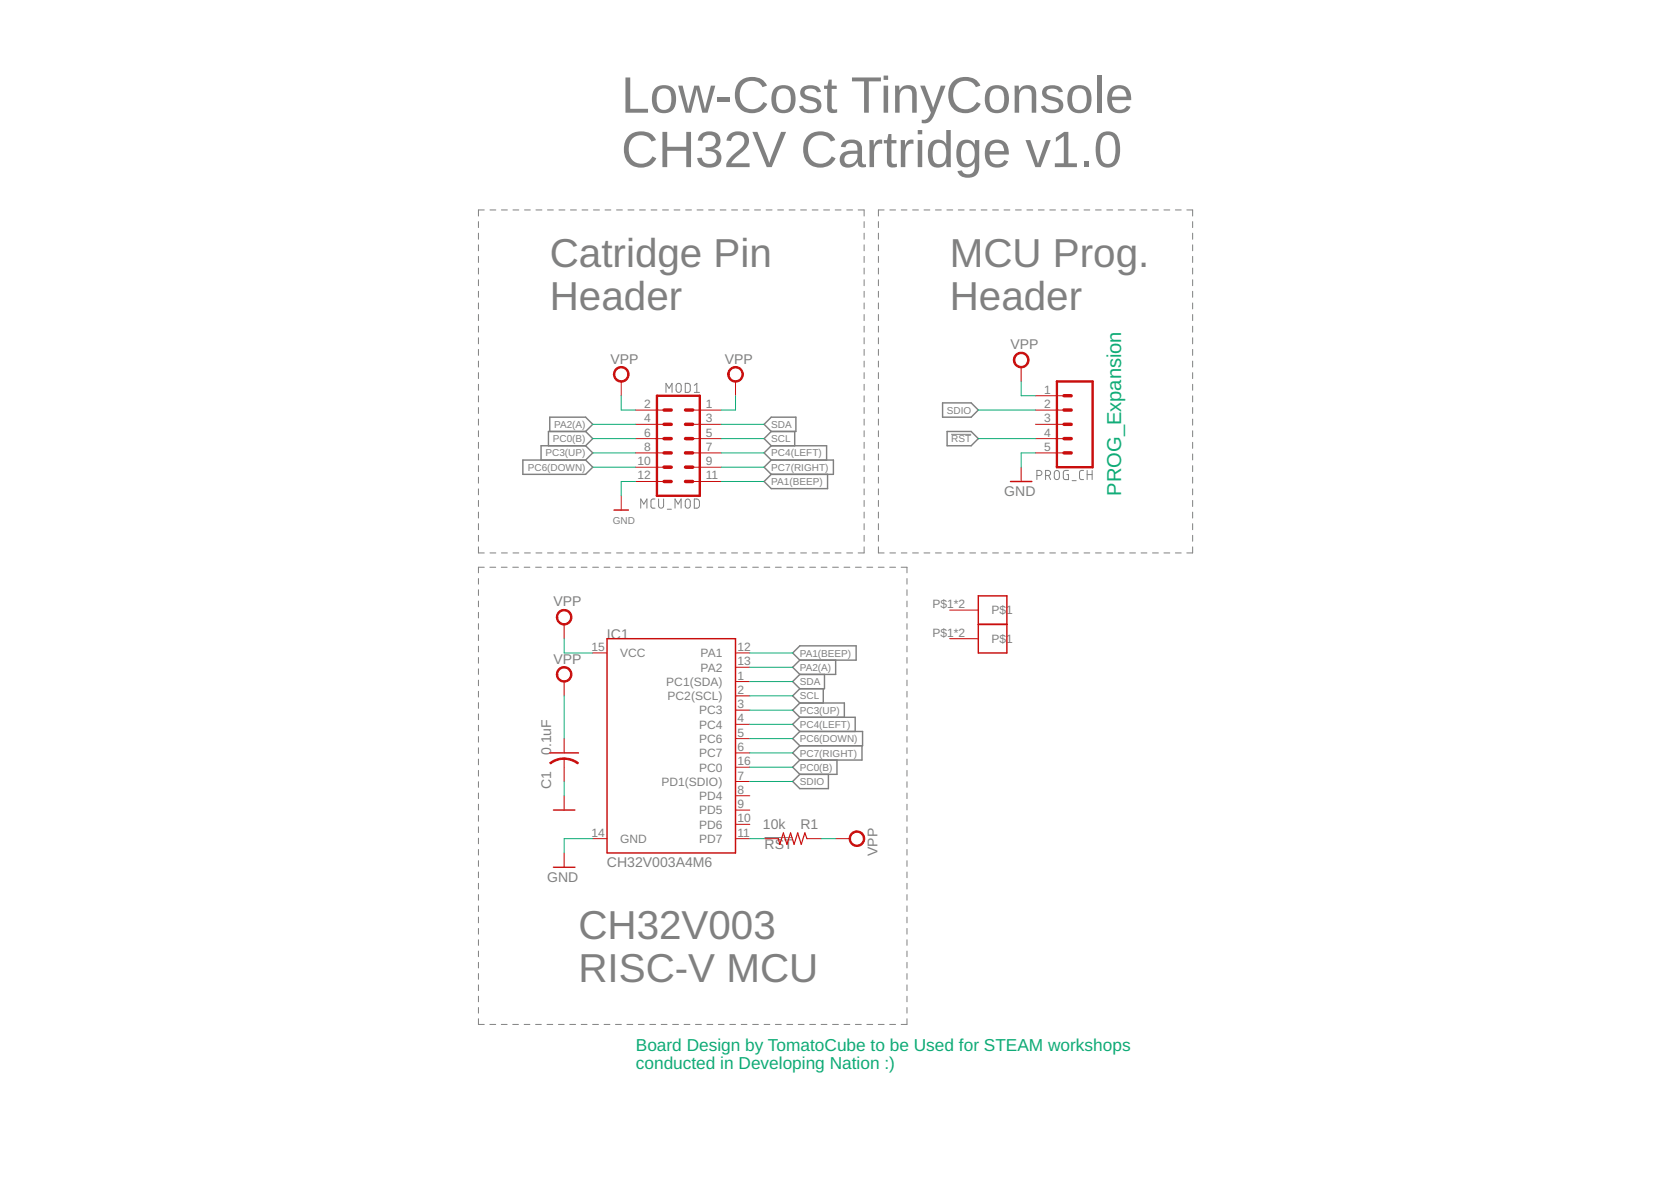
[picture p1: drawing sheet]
<svg xmlns="http://www.w3.org/2000/svg" width="297mm" height="210mm" viewBox="0 0 297 210" stroke-linecap="round" stroke-linejoin="round" font-family="sans-serif">
<g fill="none" stroke="#808080" stroke-width=".18">
<path d="M85 39.4v1M86.1 37.3h-1.1v1.1M87.1 37.3h1M89.1 37.3h1.1M91.2 37.3h1M93.2 37.3h1.1M95.3 37.3h1M97.3 37.3h1.1M99.4 37.3h1M101.4 37.3h1.1M103.5 37.3h1M105.5 37.3h1.1"/>
<path d="M107.5 37.3h1.1M109.6 37.3h1M111.6 37.3h1.1M113.7 37.3h1M115.7 37.3h1.1M117.8 37.3h1M119.8 37.3h1.1M121.9 37.3h1M123.9 37.3h1.1M126 37.3h1M128 37.3h1.1M130 37.3h1.1"/>
<path d="M132.1 37.3h1M134.1 37.3h1.1M136.2 37.3h1M138.2 37.3h1.1M140.3 37.3h1M142.3 37.3h1.1M144.4 37.3h1M146.4 37.3h1.1M148.5 37.3h1M150.5 37.3h1.1M152.5 37.3h1.1v1.1M153.6 39.4v1"/>
<path d="M156.1 39.4v1M157.2 37.3h-1.1v1.1M158.2 37.3h1M160.2 37.3h1M162.2 37.3h1.1M164.3 37.3h1M166.3 37.3h1M168.3 37.3h1.1M170.3 37.3h1.1M172.4 37.3h1M174.4 37.3h1.1M176.4 37.3h1.1"/>
<path d="M178.5 37.3h1M180.5 37.3h1M182.5 37.3h1.1M184.6 37.3h1M186.6 37.3h1M188.6 37.3h1.1M190.7 37.3h1M192.7 37.3h1M194.7 37.3h1M196.7 37.3h1.1M198.8 37.3h1M200.8 37.3h1"/>
<path d="M202.8 37.3h1.1M204.9 37.3h1M206.9 37.3h1M208.9 37.3h1.1M211 37.3h1v1.1M212 39.4v1M85 41.4v1.1M85 43.5v1.1M85 45.6v1.1M85 47.6v1.1M85 49.7v1.1M85 51.8v1"/>
<path d="M85 53.8v1.1M85 55.9v1.1M85 58v1M153.6 41.4v1.1M153.6 43.5v1.1M153.6 45.6v1.1M153.6 47.6v1.1M153.6 49.7v1.1M153.6 51.8v1M153.6 53.8v1.1M153.6 55.9v1.1M153.6 58v1"/>
<path d="M156.1 41.4v1.1M156.1 43.5v1.1M156.1 45.6v1.1M156.1 47.6v1.1M156.1 49.7v1.1M156.1 51.8v1M156.1 53.8v1.1M156.1 55.9v1.1M156.1 58v1M212 41.4v1.1M212 43.5v1.1M212 45.6v1.1"/>
<path d="M212 47.6v1.1M212 49.7v1.1M212 51.8v1M212 53.8v1.1M212 55.9v1.1M212 58v1M85 60v1.1M85 62.1v1.1M85 64.2v1M85 66.2v1.1M85 68.3v1.1M85 70.4v1"/>
<path d="M85 72.4v1.1M85 74.5v1.1M85 76.6v1M85 78.6v1.1M118.4 69.7v-1.6l.5 .9 .6-.9v1.6M120.3 68.3l.2-.1a.44 .44 0 0 1 .6 .4v.7a.46 .46 0 0 1-.5 .4 .46 .46 0 0 1-.4-.4v-.7zM121.8 68.1h.5a.43 .43 0 0 1 .4 .5v.7a.43 .43 0 0 1-.4 .4h-.5zM123.4 69.7h.9M123.4 68.5l.5-.4v1.6M153.6 60v1.1M153.6 62.1v1.1M153.6 64.2v1"/>
<path d="M153.6 66.2v1.1M153.6 68.3v1.1M153.6 70.4v1M153.6 72.4v1.1M153.6 74.5v1.1M153.6 76.6v1M153.6 78.6v1.1M156.1 60v1.1M156.1 62.1v1.1M156.1 64.2v1M156.1 66.2v1.1M156.1 68.3v1.1"/>
<path d="M156.1 70.4v1M156.1 72.4v1.1M156.1 74.5v1.1M156.1 76.6v1M156.1 78.6v1.1M169.1 77.2h3.5M212 60v1.1M212 62.1v1.1M212 64.2v1M212 66.2v1.1M212 68.3v1.1M212 70.4v1"/>
<path d="M212 72.4v1.1M212 74.5v1.1M212 76.6v1M212 78.6v1.1M85 80.7v1M85 82.8v1M85 84.8v1.1M85 86.9v1M85 88.9v1.1M85 91v1.1M85 93.1v1M85 95.1v1.1"/>
<path d="M85 97.2v1.1h1.1M87.1 98.3h1M89.1 98.3h1.1M91.2 98.3h1M93.2 98.3h1.1M95.3 98.3h1M97.3 98.3h1.1M99.4 98.3h1M101.4 98.3h1.1M103.5 98.3h1M105.5 98.3h1.1M107.5 98.3h1.1"/>
<path d="M109.6 98.3h1M111.6 98.3h1.1M113.7 98.3h1M113.9 90.3v-1.6l.5 .9 .6-.9v1.6M115.7 98.3h1.1M116.4 88.7h-.5l-.2 .3v1.1l.2 .2h.5M117.1 88.7v1.2a.44 .44 0 0 0 .4 .4 .44 .44 0 0 0 .5-.4v-1.2M117.8 98.3h1M118.6 90.5h.7M119.8 98.3h1.1M120 90.3v-1.6l.5 .9 .6-.9v1.6M121.9 98.3h1"/>
<path d="M121.9 88.8a.44 .44 0 0 1 .5-.1 .44 .44 0 0 1 .3 .5v.7a.44 .44 0 0 1-.4 .4 .44 .44 0 0 1-.5-.4zM123.4 88.7l.8 .1a1.3 1.3 0 0 1 .1 1.2l-.3 .3h-.6zM123.9 98.3h1.1M126 98.3h1M128 98.3h1.1M130 98.3h1.1M132.1 98.3h1M134.1 98.3h1.1M136.2 98.3h1M138.2 98.3h1.1M140.3 98.3h1M142.3 98.3h1.1"/>
<path d="M144.4 98.3h1M146.4 98.3h1.1M148.5 98.3h1M150.5 98.3h1.1M153.6 80.7v1M153.6 82.8v1M153.6 84.8v1.1M153.6 86.9v1M153.6 88.9v1.1M153.6 91v1.1M153.6 93.1v1M153.6 95.1v1.1"/>
<path d="M153.6 97.2v1.1h-1.1M156.1 97.2v1.1h1.1M156.1 80.7v1M156.1 82.8v1M156.1 84.8v1.1M156.1 86.9v1M156.1 88.9v1.1M156.1 91v1.1M156.1 93.1v1M156.1 95.1v1.1M158.2 98.3h1M160.2 98.3h1"/>
<path d="M162.2 98.3h1.1M164.3 98.3h1M166.3 98.3h1M168.3 98.3h1.1M170.3 98.3h1.1M172.4 98.3h1M174.4 98.3h1.1M176.4 98.3h1.1M178.5 98.3h1M180.5 98.3h1M182.5 98.3h1.1M184.3 84.5h.5a.46 .46 0 0 0 .4-.4 .46 .46 0 0 0-.4-.5h-.5v1.6"/>
<path d="M184.6 98.3h1M185.9 84.5h.4a.46 .46 0 0 0 .5-.4 .46 .46 0 0 0-.5-.5h-.4v1.6M186.4 84.5l.4 .7M186.6 98.3h1M187.5 83.8a.45 .45 0 0 1 .5-.2 .45 .45 0 0 1 .3 .5v.7a.46 .46 0 0 1-.4 .4 .46 .46 0 0 1-.5-.4zM188.6 98.3h1.1M189.9 83.6h-.5l-.3 .2-.1 1.1 .3 .3h.6v-.9h-.2M190.6 85.4h.7M190.7 98.3h1M192.6 83.6l-.5 .1-.2 .3v1l.2 .2h.5M192.7 98.3h1M193.3 84.3h.8"/>
<path d="M193.3 83.6v1.6M194.1 83.6v1.6M194.7 98.3h1M196.7 98.3h1.1M198.8 98.3h1M200.8 98.3h1M202.8 98.3h1.1M204.9 98.3h1M206.9 98.3h1M208.9 98.3h1.1M212 97.2v1.1h-1M212 80.7v1"/>
<path d="M212 82.8v1M212 84.8v1.1M212 86.9v1M212 88.9v1.1M212 91v1.1M212 93.1v1M212 95.1v1.1M85 102.8v1M85 104.8v1M85 106.8v1M85 108.8v1M85 110.8v1"/>
<path d="M85 112.8v1.1M85 114.9v1M85 116.9v1M85 118.9v1M86.1 100.8h-1.1v1M87.1 100.8h1M89.1 100.8h1M91.1 100.8h1.1M93.2 100.8h1M95.2 100.8h1M97.2 100.8h1.1M99.3 100.8h1"/>
<path d="M101.3 100.8h1M103.3 100.8h1.1M105.3 100.8h1.1M107.4 100.8h1M109.4 100.8h1M111.4 100.8h1.1M113.5 100.8h1M115.5 100.8h1M117.5 100.8h1.1M119.6 100.8h1M121.6 100.8h1M123.6 100.8h1.1"/>
<path d="M125.7 100.8h1M127.7 100.8h1M129.7 100.8h1M131.8 100.8h1M133.8 100.8h1M135.8 100.8h1M137.8 100.8h1.1M139.9 100.8h1M141.9 100.8h1M143.9 100.8h1.1M146 100.8h1M148 100.8h1"/>
<path d="M150 100.8h1.1M152.1 100.8h1M154.1 100.8h1M156.1 100.8h1.1M158.2 100.8h1M160.2 100.8h1v1M161.2 102.8v1M161.2 104.8v1M161.2 106.8v1M161.2 108.8v1M161.2 110.8v1M161.2 112.8v1.1"/>
<path d="M161.2 114.9v1M161.2 116.9v1M161.2 118.9v1M85 120.9v1M85 122.9v1M85 124.9v1M85 126.9v1M85 128.9v1M85 130.9v1M85 132.9v1M85 134.9v1M85 136.9v1"/>
<path d="M85 138.9v1M161.2 120.9v1M161.2 122.9v1M161.2 124.9v1M161.2 126.9v1M161.2 128.9v1M161.2 130.9v1M161.2 132.9v1M161.2 134.9v1M161.2 136.9v1M161.2 138.9v1M85 140.9v1"/>
<path d="M85 142.9v1.1M85 144.9v1.1M85 147v1M85 149v1M85 151v1M85 153v1M85 155v1M85 157v1M85 159v1M161.2 140.9v1M161.2 142.9v1.1M161.2 144.9v1.1"/>
<path d="M161.2 147v1M161.2 149v1M161.2 151v1M161.2 153v1M161.2 155v1M161.2 157v1M161.2 159v1M85 161v1M85 163v1M85 165v1M85 167v1M85 169v1"/>
<path d="M85 171v1M85 173v1.1M85 175v1.1M85 177.1v1M85 179.1v1M161.2 161v1M161.2 163v1M161.2 165v1M161.2 167v1M161.2 169v1M161.2 171v1M161.2 173v1.1"/>
<path d="M161.2 175v1.1M161.2 177.1v1M161.2 179.1v1M85 181.1v1h1.1M87.1 182.1h1M89.1 182.1h1M91.1 182.1h1.1M93.2 182.1h1M95.2 182.1h1M97.2 182.1h1.1M99.3 182.1h1M101.3 182.1h1"/>
<path d="M103.3 182.1h1.1M105.3 182.1h1.1M107.4 182.1h1M109.4 182.1h1M111.4 182.1h1.1M113.5 182.1h1M115.5 182.1h1M117.5 182.1h1.1M119.6 182.1h1M121.6 182.1h1M123.6 182.1h1.1M125.7 182.1h1"/>
<path d="M127.7 182.1h1M129.7 182.1h1M131.8 182.1h1M133.8 182.1h1M135.8 182.1h1M137.8 182.1h1.1M139.9 182.1h1M141.9 182.1h1M143.9 182.1h1.1M146 182.1h1M148 182.1h1M150 182.1h1.1"/>
<path d="M152.1 182.1h1M154.1 182.1h1M156.1 182.1h1.1M158.2 182.1h1M161.2 181.1v1h-1"/>
</g>
<g fill="none" stroke="#808080" stroke-width=".25">
<path d="M97.7 76.7v-2.6h6.4l1.3 1.3-1.3 1.3M104.1 79.2h-7.9v2.6M104.1 76.7h-6.6v2.5M104.1 79.2l1.3 1.3-1.3 1.3M104.1 76.7l1.3 1.3-1.3 1.2M135.8 75.4l1.3-1.3h4.4v2.6h-4.4zM137.1 79.2l-1.3 1.3 1.3 1.3M137.1 79.2h9.8v2.6M137.1 76.7l-1.3 1.3 1.3 1.2M141.3 76.7v2.5M167.6 71.6h5l1.3 1.3-1.3 1.2h-5zM168.4 76.7h4.2l1.3 1.3-1.3 1.2h-4.2z"/>
<path d="M92.9 81.8h11.2l1.3 1.2-1.3 1.3h-11.2zM137.1 81.8h11v2.5h-11M137.1 84.3l-1.3 1.3 1.3 1.2h10v-2.5M137.1 81.8l-1.3 1.2 1.3 1.3M140.9 116.1l1.3-1.3h10v2.5h-10zM142.2 119.9l-1.3 1.2 1.3 1.3M142.2 117.3l-1.3 1.3 1.3 1.3M146.6 119.9v2.5h-4.4M148.5 117.3v2.6h-6.3M142.2 127.5l-1.3 1.2 1.3 1.3M142.2 127.5h9.8v2.5M142.2 130h11.1v2.5h-11.1"/>
<path d="M142.2 122.4l-1.3 1.3 1.3 1.2M142.2 124.9h7.9v2.6M142.2 132.5l-1.3 1.3 1.3 1.3M142.2 124.9l-1.3 1.3 1.3 1.3M142.2 135.1l-1.3 1.3 1.3 1.2M142.2 130l-1.3 1.3 1.3 1.2M142.2 137.6l-1.3 1.3 1.3 1.3h5.1v-2.6M146.3 122.4v2.5M148.8 135.1v2.5h-6.6M153.2 132.5v2.6h-11"/>
</g>
<path d="M135.9 148.9h5" fill="none" stroke="#808080" stroke-width=".19"/>
<path d="M109.2 90.7h2.5M179.6 85.6h3.8M107.9 113.5h22.8v38.1h-22.8zM173.9 105.9h5.1v10.2h-5.1zM173.9 111h5.1M97.7 133.8h5.1M98.4 154.1h3.8M98.4 144h3.8" fill="none" stroke="#c90d0c" stroke-width=".25"/>
<g fill="none" stroke="#c90d0c" stroke-width=".18">
<path d="M110.4 67.8v2.5M113 72.9h5M113 75.4h5M113 78h5M123.1 72.9h5.1M123.1 75.4h5.1M123.1 78h5.1M130.7 67.8v2.5M181.5 65.3v2.5M184.1 70.3h5M184.1 72.9h5M184.1 75.4h5"/>
<path d="M184.1 78h5M110.4 88.1v2.6M113 80.5h5M113 83h5M113 85.6h5M123.1 80.5h5.1M123.1 83h5.1M123.1 85.6h5.1M181.5 83v2.6M184.1 80.5h5M100.3 111v2.5M105.4 116.1h2.5"/>
<path d="M130.7 116.1h2.6M130.7 118.6h2.6M168.8 113.5h5.1M168.8 108.4h5.1M100.3 121.1v2.6M100.3 131.3v2.5M100.3 134.8v4.1M100.3 134.8v.1M130.7 138.9h2.6M130.7 121.1h2.6M130.7 123.7h2.6M130.7 128.7h2.6"/>
<path d="M130.7 126.2h2.6M130.7 131.3h2.6M130.7 133.8h2.6M130.7 136.4h2.6M100.3 141.4v2.6M100.3 151.6v2.5M105.4 149.1h2.5M130.7 149.1h2.6M130.7 144h2.6M130.7 141.4h2.6M130.7 146.5h2.6M135.8 149.1h2.6"/>
<path d="M143.4 149.1h2.6M148.5 149.1h2.6"/>
</g>
<g fill="#c90d0c" stroke="#c90d0c" stroke-width=".18">
<path d="M97.7 135.6l.2-.2a4 4 0 0 1 2.4-.7v.3a3.7 3.7 0 0 0-2.4 .8z" fill-rule="evenodd"/>
<path d="M100.3 134.7h.3a4.1 4.1 0 0 1 2.2 .9l-.1 .2-1.4-.7-1-.1z" fill-rule="evenodd"/>
<path d="M180.5 63a1.4 1.4 0 0 1 2.2 .3 1.4 1.4 0 0 1-.8 2 1.4 1.4 0 0 1-1.8-1.3h.3a1.15 1.15 0 0 1 1.6-1.1 1.15 1.15 0 0 1 .3 1.9 1.15 1.15 0 0 1-1.9-.5v-.3h-.3l.2-.7z" fill-rule="evenodd"/>
<path d="M99.3 108.7a1.4 1.4 0 0 1 2.2 .3 1.4 1.4 0 0 1-.8 2 1.4 1.4 0 0 1-1.8-1.3h.2a1.14 1.14 0 0 1 1.7-1 1.14 1.14 0 0 1 .2 2 1.14 1.14 0 0 1-1.8-.7l-.1-.3h-.2v-.4z" fill-rule="evenodd"/>
<path d="M99.3 118.9a1.4 1.4 0 0 1 2.2 .2 1.4 1.4 0 0 1-.8 2.1 1.4 1.4 0 0 1-1.8-1.3h.2a1.14 1.14 0 0 1 1.7-1 1.14 1.14 0 0 1 .2 1.9 1.14 1.14 0 0 1-1.8-.7l-.1-.2h-.2v-.4z" fill-rule="evenodd"/>
<path d="M151.3 148.1a1.4 1.4 0 0 1 2.2 .2 1.4 1.4 0 0 1-.8 2.1 1.4 1.4 0 0 1-1.8-1.3h.3a1.14 1.14 0 0 1 1.7-1 1.14 1.14 0 0 1 .1 1.9 1.14 1.14 0 0 1-1.8-.6v-.3h-.3z" fill-rule="evenodd"/>
<path d="M129.7 65.6a1.39 1.39 0 0 1 2.2 .2 1.39 1.39 0 0 1-.8 2.1 1.39 1.39 0 0 1-1.8-1.4h.3a1.15 1.15 0 0 1 1.6-1.1 1.15 1.15 0 0 1 .3 2 1.15 1.15 0 0 1-1.9-.6v-.3h-.3l.2-.7z" fill-rule="evenodd"/>
<path d="M109.4 65.6a1.4 1.4 0 0 1 2.2 .2 1.4 1.4 0 0 1-.8 2.1 1.4 1.4 0 0 1-1.8-1.4h.3a1.15 1.15 0 0 1 1.6-1.1 1.15 1.15 0 0 1 .3 2 1.15 1.15 0 0 1-1.9-.6v-.3h-.3z" fill-rule="evenodd"/>
</g>
<path d="M138.4 149.1l.2 1 .7-2.1 .6 2.1 .6-2.1 .7 2.1 .6-2.1 .6 2.1 .7-2.1 .3 1.1" fill="none" stroke="#c90d0c" stroke-width=".21"/>
<path d="M116.8 70.3h7.6v17.8h-7.6zM187.9 67.8h6.3v15.2h-6.3z" fill="none" stroke="#c90d0c" stroke-width=".42"/>
<g fill="none" stroke="#c90d0c" stroke-width=".61">
<path d="M118 75.4h1.3M118 72.9h1.3M118 78h1.3M121.9 75.4h1.2M121.9 72.9h1.2M121.9 78h1.2M189.1 75.4h1.3M189.1 72.9h1.3M189.1 70.3h1.3M189.1 78h1.3M118 80.5h1.3M118 83h1.3"/>
<path d="M118 85.6h1.3M121.9 80.5h1.2M121.9 83h1.2M121.9 85.6h1.2M189.1 80.5h1.3"/>
</g>
<g fill="none" stroke="#0dab76" stroke-width=".18">
<path d="M105.4 75.4h7.6M105.4 78h7.6M110.4 70.3v2.6h2.6M128.2 75.4h7.6M128.2 78h7.6M130.7 70.3v2.6h-2.5M173.9 78h10.2M173.9 72.9h10.2M181.5 67.8v2.5h2.6M105.4 80.5h7.6M105.4 83h7.6M113 85.6h-2.6v2.5"/>
<path d="M128.2 80.5h7.6M128.2 85.6h7.6M128.2 83h7.6M184.1 80.5h-2.6v2.5M100.3 113.5v2.6h5.1M133.3 116.1h7.6M133.3 118.6h7.6M100.3 123.7v7.6M100.3 138.9v2.5M133.3 128.7h7.6M133.3 121.1h7.6M133.3 123.7h7.6"/>
<path d="M133.3 133.8h7.6M133.3 126.2h7.6M133.3 136.4h7.6M133.3 131.3h7.6M133.3 138.9h7.6M105.4 149.1h-5.1v2.5M133.3 149.1h2.5M146 149.1h2.5"/>
</g>
<g font-size="9.1" fill="#808080">
<text x="110.4" y="20">Low-Cost TinyConsole</text>
<text x="110.4" y="29.7">CH32V Cartridge v1.0</text>
</g>
<g font-size="7.2" fill="#808080">
<text x="97.7" y="47.5">Catridge Pin</text>
<text x="168.8" y="47.5">MCU Prog.</text>
<text x="97.7" y="55.1">Header</text>
<text x="168.8" y="55.1">Header</text>
<text x="102.8" y="166.8">CH32V003</text>
<text x="102.8" y="174.5">RISC-V MCU</text>
</g>
<text font-size="3.6" fill="#0dab76" x="199.3" y="88.1" transform="rotate(-90 199.3 88.1)">PROG_Expansion</text>
<g font-size="3.1" fill="#0dab76">
<text x="113" y="186.8">Board Design by TomatoCube to be Used for STEAM workshops</text>
<text x="113" y="190.1">conducted in Developing Nation :)</text>
</g>
<g font-size="2.5" fill="#808080">
<text x="108.5" y="64.6">VPP</text>
<text x="128.8" y="64.6">VPP</text>
<text x="179.6" y="62.1">VPP</text>
<text x="178.5" y="88.1">GND</text>
<text x="98.4" y="107.8">VPP</text>
<text x="107.9" y="113.5">IC1</text>
<text x="98.4" y="118">VPP</text>
<text x="98" y="134.2" transform="rotate(-90 98 134.2)">0.1uF</text>
<text x="98" y="140.3" transform="rotate(-90 98 140.3)">C1</text>
<text x="135.6" y="147.3">10k</text>
<text x="142.3" y="147.3">R1</text>
<text x="107.9" y="154.1">CH32V003A4M6</text>
<text x="135.9" y="150.8">RST</text>
<text x="156" y="152.2" transform="rotate(-90 156 152.2)">VPP</text>
<text x="97.3" y="156.7">GND</text>
</g>
<g font-size="2.1" fill="#808080">
<text x="185.6" y="70">1</text>
<text x="114.5" y="77.6">6</text>
<text x="114.5" y="75.1">4</text>
<text x="114.5" y="72.5">2</text>
<text x="125.5" y="77.6">5</text>
<text x="125.5" y="75.1">3</text>
<text x="125.5" y="72.5">1</text>
<text x="185.6" y="72.5">2</text>
<text x="185.6" y="75.1">3</text>
<text x="185.6" y="77.6">4</text>
<text x="113.3" y="82.7">10</text>
<text x="114.5" y="80.1">8</text>
<text x="125.5" y="82.7">9</text>
<text x="125.5" y="80.1">7</text>
<text x="185.6" y="80.1">5</text>
<text x="113.3" y="85.2">12</text>
<text x="125.5" y="85.2">11</text>
<text x="165.8" y="113.2">P$1*2</text>
<text x="165.8" y="108.1">P$1*2</text>
<text x="176.2" y="109.2">P$1</text>
<text x="105.2" y="115.7">15</text>
<text x="110.2" y="116.8">VCC</text>
<text x="124.5" y="119.4">PA2</text>
<text x="124.5" y="116.8">PA1</text>
<text x="131.1" y="118.2">13</text>
<text x="131.1" y="115.7">12</text>
<text x="176.2" y="114.3">P$1</text>
<text x="118.4" y="121.9">PC1(SDA)</text>
<text x="118.7" y="124.4">PC2(SCL)</text>
<text x="131.1" y="120.8">1</text>
<text x="131.1" y="123.3">2</text>
<text x="131.1" y="125.9">3</text>
<text x="124.3" y="129.5">PC4</text>
<text x="124.3" y="127">PC3</text>
<text x="131.1" y="128.4">4</text>
<text x="131.1" y="130.9">5</text>
<text x="124.3" y="132">PC6</text>
<text x="124.3" y="134.6">PC7</text>
<text x="124.3" y="137.1">PC0</text>
<text x="131.1" y="133.5">6</text>
<text x="131.1" y="136">16</text>
<text x="117.6" y="139.7">PD1(SDIO)</text>
<text x="124.3" y="142.2">PD4</text>
<text x="131.1" y="138.5">7</text>
<text x="131.1" y="143.6">9</text>
<text x="131.1" y="141.1">8</text>
<text x="105.2" y="148.7">14</text>
<text x="110.2" y="149.8">GND</text>
<text x="124.3" y="144.7">PD5</text>
<text x="124.3" y="147.3">PD6</text>
<text x="124.3" y="149.8">PD7</text>
<text x="131.1" y="146.2">10</text>
<text x="131.1" y="148.7">11</text>
</g>
<g font-size="1.8" fill="#808080">
<text x="98.5" y="76.1">PA2(A)</text>
<text x="137.1" y="76.1">SDA</text>
<text x="168.3" y="73.5">SDIO</text>
<text x="93.8" y="83.7">PC6(DOWN)</text>
<text x="97" y="81.1">PC3(UP)</text>
<text x="98.3" y="78.6">PC0(B)</text>
<text x="137.1" y="81.1">PC4(LEFT)</text>
<text x="137.1" y="78.6">SCL</text>
<text x="137.1" y="83.7">PC7(RIGHT)</text>
<text x="169.1" y="78.6">RST</text>
<text x="137.1" y="86.2">PA1(BEEP)</text>
<text x="108.9" y="93.2">GND</text>
<text x="142.2" y="116.7">PA1(BEEP)</text>
<text x="142.2" y="119.2">PA2(A)</text>
<text x="142.2" y="121.8">SDA</text>
<text x="142.2" y="124.3">SCL</text>
<text x="142.2" y="129.4">PC4(LEFT)</text>
<text x="142.2" y="126.8">PC3(UP)</text>
<text x="142.2" y="131.9">PC6(DOWN)</text>
<text x="142.2" y="134.5">PC7(RIGHT)</text>
<text x="142.2" y="137">PC0(B)</text>
<text x="142.2" y="139.5">SDIO</text>
</g>
</svg>
